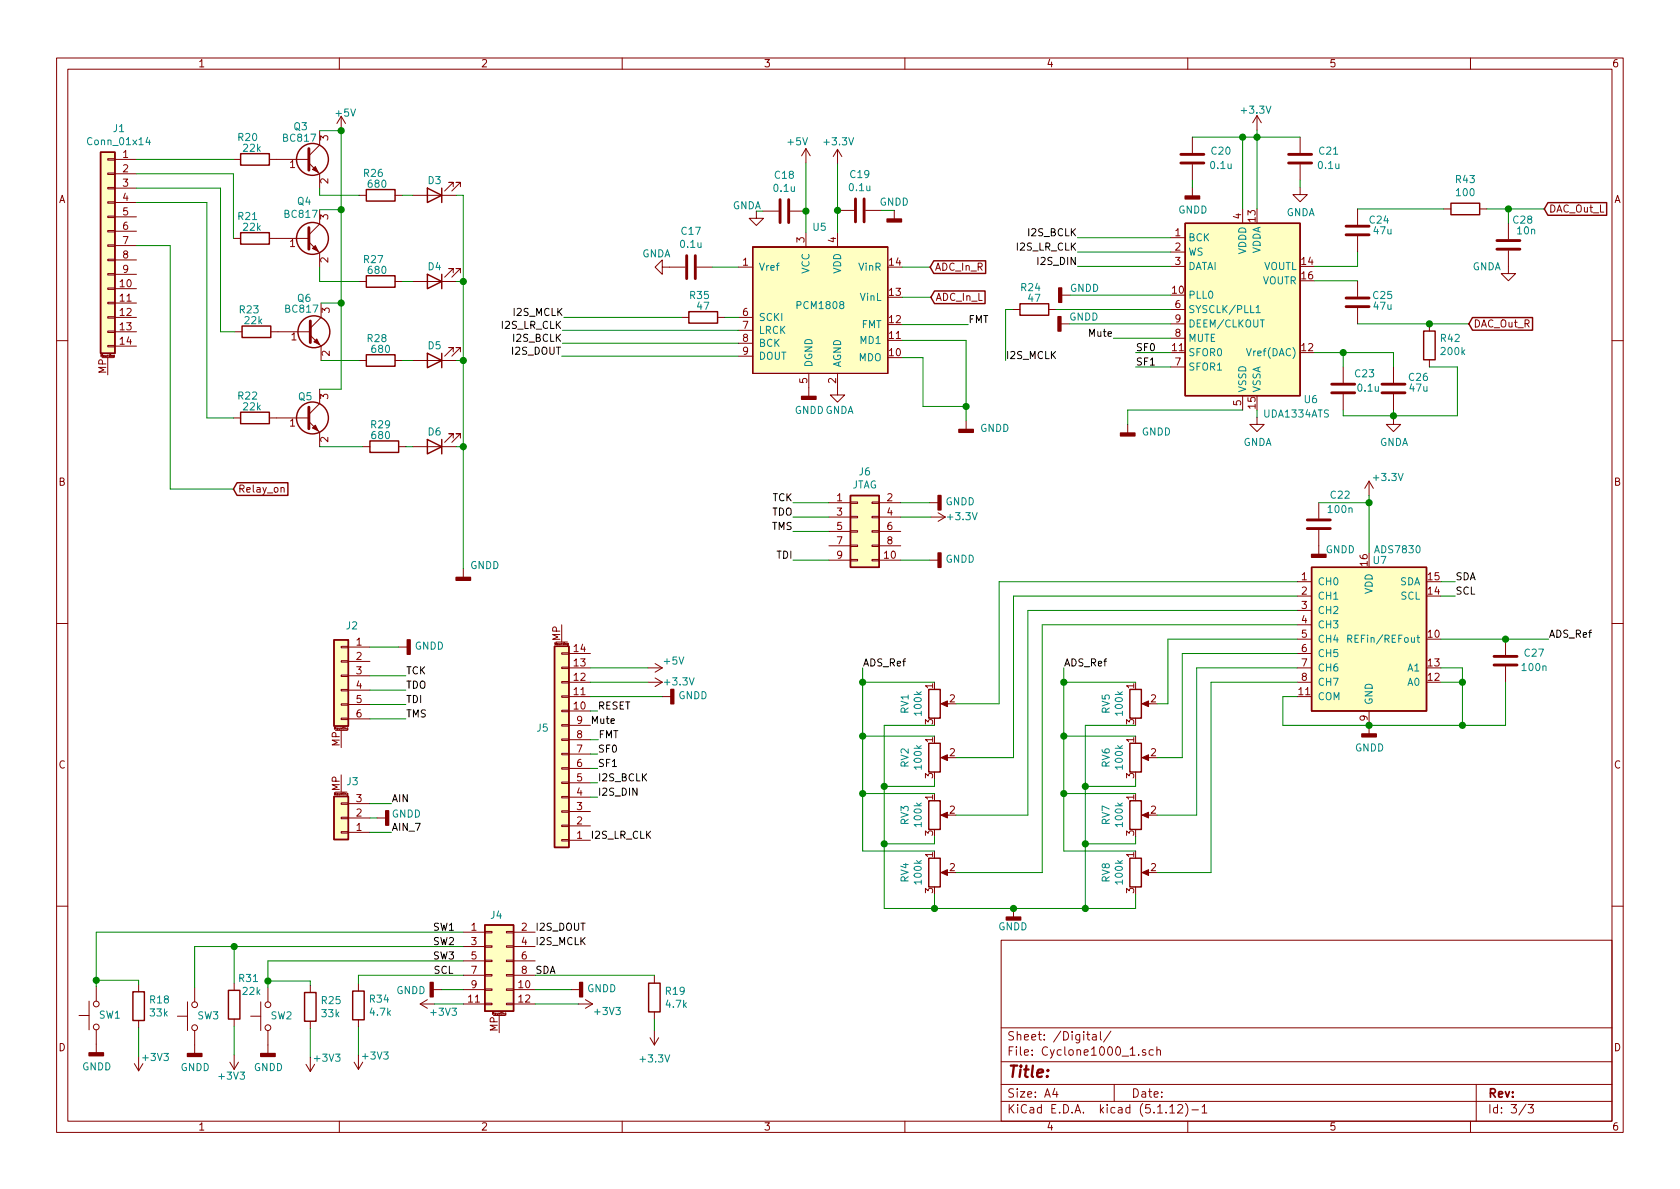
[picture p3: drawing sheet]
<svg xmlns="http://www.w3.org/2000/svg" width="297mm" height="210mm" viewBox="0 0 297 210" stroke-linecap="round" stroke-linejoin="round" font-family="sans-serif">
<g fill="none" stroke="#840000" stroke-width=".18">
<path d="M10 10.3h277v189.9h-277zM12 12.2h273v186.1h-273zM60 10.3v1.9M110 10.3v1.9M160 10.3v1.9M210 10.3v1.9M260 10.3v1.9M19 38.2h1.3v.3h-1.3zM19 35.7h1.3v.2h-1.3zM19 33.1h1.3v.3h-1.3zM19 30.6h1.3v.3h-1.3zM19 28.1h1.3v.2h-1.3z"/>
<path d="M20.3 28.2h3.8M20.3 30.7h3.8M20.3 33.3h3.8M20.3 35.8h3.8M20.3 38.3h3.8M41.3 28.2h1.2M47.6 28.2h7M54.6 28.8l1.9 1.9v2.6M56.5 23.1v2.5l-1.9 2M56.5 37.1v2.5l-1.9 1.9M60.3 20.6l-.7 1.2M60.3 20.6v2.5"/>
<path d="M60.3 20.6l.8 1.2M63.5 34.5h1.3M69.8 34.5h1.3M73 34.5h7.6M80.1 33v-.7h-.7h.7l-1.5 1.5M81.4 33v-.7h-.8h.8l-1.5 1.5M133.7 37.3v1.3h1.3l-1.3 1.3-1.2-1.3h1.2M134.9 37.3h2.8M139.7 37.3h2.8M142.5 26.3l-.8 1.3M142.5 26.3v2.5M142.5 26.3l.8 1.3"/>
<path d="M148.1 26.4l-.8 1.3M148.1 26.4v2.6M148.1 26.4l.7 1.3M148.2 37.2h2.8M153 37.2h2.8M158.1 37.2v1.5M210.8 24.3v2.7M210.8 29.1v2.8M210.8 33.1v1.6M219.7 37v2.5M222.2 20.4l-.7 1.3M222.2 20.4v2.6"/>
<path d="M222.2 20.4l.8 1.3M229.9 33.1v1.3h1.2l-1.2 1.3-1.3-1.3h1.3M229.9 24.3v2.7M229.9 29.1v2.8M240 37v2.7M255.3 37h1.2M261.6 37h1.3M266.7 39.5v2.8M19 58.5h1.3v.3h-1.3zM19 56h1.3v.3h-1.3zM19 53.5h1.3v.2h-1.3zM19 50.9h1.3v.3h-1.3z"/>
<path d="M19 48.4h1.3v.2h-1.3zM19 45.8h1.3v.3h-1.3zM19 43.3h1.3v.3h-1.3zM19 40.8h1.3v.2h-1.3zM20.3 56.1h3.8M20.3 58.7h3.8M20.3 51h3.8M20.3 53.6h3.8M20.3 40.9h3.8M20.3 43.4h3.8M20.3 46h3.8M20.3 48.5h3.8"/>
<path d="M41.3 42.2h1.2M41.5 58.7h1.3M47.6 42.2h7M47.9 58.7h7M54.6 42.8l1.9 1.9v2.5M54.9 59.3l1.9 1.9v2.5M56.8 53.6v2.5l-1.9 1.9M63.5 49.8h1.3M69.8 49.8h1.3M73 49.8h7.6M80.1 48.3v-.8h-.7h.7l-1.5 1.5M81.4 48.3v-.8h-.8h.8l-1.5 1.5"/>
<path d="M117.1 47.2v-1.2l-1.3 1.2 1.3 1.3v-1.3h4.1M120.5 56.1h1.3M123.2 47.2h2.8M126.9 56.1h1.2M130.6 47.2h2.5M130.6 56.1h2.5M130.6 58.4h2.5M133.1 43.7h23.9v22.3h-23.9zM133.1 43.7h23.9zM142.5 41.1v2.6M148.1 41.1v2.6h-15v19.3M157 43.7h.1"/>
<path d="M179.1 54.7h1.2M185.4 54.7h1.3M187.6 57.3h1.5M187.7 52.2h1.5M207 42h2.5M207 44.6h2.5M207 47.1h2.5M207 54.7h2.5M207 59.8h2.5M207 57.3h2.5M240 41.8v2.8M240 49.7v2.7"/>
<path d="M240 54.5v2.8M252.7 57.3v1.2M266.7 44.3v4.1h1.3l-1.3 1.3-1.3-1.3h1.3M10 60.2h2M18 63.2h2.1M19 61.1h1.3v.2h-1.3zM19 63.2v3.1M20.2 62.8v.4h-.1M20.2 62.8l-.2 .1 .1 .2h.1M20.3 61.2h3.8M41.3 73.9h1.2M47.6 73.9h7"/>
<path d="M54.6 74.5l1.9 1.9v2.6M56.5 68.8v2.6l-1.9 1.9M63.5 63.7h1.3M64.1 79h1.3M69.8 63.7h1.3M70.5 79h1.3M73 63.7h7.6M73 79h7.6M80.1 62.2v-.7h-.7h.7l-1.5 1.5M80.1 77.5v-.8h-.7h.7l-1.5 1.5M81.4 62.2v-.7h-.8h.8l-1.5 1.5M81.4 77.5v-.8h-.8h.8l-1.5 1.5"/>
<path d="M130.6 60.7h2.5M130.6 63h2.5M133.1 63v3h9.9v4.1M148.1 66v3.8h1.3l-1.3 1.3-1.3-1.3h1.3M157 63.2v2.8h-14.3M170.8 74.4v1.5M199.4 75.1v1.5M207 64.9h2.5M219.7 70v2.5M222.2 73.8v1.3h1.3l-1.3 1.2-1.2-1.2h1.2M237.5 64.9v2.8M237.5 69.7v2.8"/>
<path d="M246.4 73.8v1.3h1.2l-1.2 1.2-1.3-1.2h1.3M246.4 64.9v2.8M246.4 69.7v2.8M252.7 63.6v1.3M285 60.2h2M49.7 86.3l.2-.1 .3 .1v.7M146.6 99.1h3.8M146.6 91.4h3.8M146.6 88.9h3.8M146.6 94h3.8M146.6 96.5h3.8M150.4 98.9h1.2v.3h-1.2z"/>
<path d="M150.4 96.4h1.2v.2h-1.2zM150.4 93.8h1.2v.3h-1.2zM150.4 91.3h1.2v.3h-1.2zM150.4 88.8h1.2v.2h-1.2zM154.2 98.9h1.2v.3h-1.2zM154.2 96.4h1.2v.2h-1.2zM154.2 93.8h1.2v.3h-1.2zM154.2 91.3h1.2v.3h-1.2zM154.2 88.8h1.2v.2h-1.2zM155.4 99.1h3.9M155.4 91.4h3.9M155.4 88.9h3.9"/>
<path d="M155.4 94h3.9M155.4 96.5h3.9M164.3 99.1h1.6M164.3 88.9h1.6M164.6 91.4h2.5M165.9 90.7l1.2 .7M167.1 91.4l-1.2 .8M233.2 88.9v2.8M233.2 93.7v4.3M242.1 85.1l-.8 1.3M242.1 85.1v2.5M242.1 85.1l.7 1.3"/>
<path d="M10 110.3h2M60.3 119.4h1.3v.2h-1.3zM60.3 116.8h1.3v.3h-1.3zM60.3 114.3h1.3v.2h-1.3zM61.6 114.4h3.8M61.6 117h3.8M61.6 119.5h3.8M70.5 114.4h1.5M81.9 100.6v1.5M98.3 113.5h2M99.3 115.4h1.3v.3h-1.3zM99.3 118h1.3v.2h-1.3z"/>
<path d="M99.3 110.5v3M100.5 114l-.2-.1 .1-.1h.1v.3h-.2M100.6 115.6h3.8M100.6 118.1h3.8M114.6 118.1h2.5M115.8 117.3l1.3 .8M115.8 119.9l1.3 .7M117.1 118.1l-1.3 .8M229.4 102.9h2.5M229.4 105.4h2.5M229.4 107.9h2.5M229.4 110.5h2.5"/>
<path d="M229.4 113h2.5M229.4 115.6h2.5M229.4 118.1h2.5M266.2 113v2.8M266.2 117.9v2.7M285 110.3h2M59.3 129.2h2M60.3 127h1.3v.2h-1.3zM60.3 124.5h1.3v.2h-1.3zM60.3 121.9h1.3v.3h-1.3zM60.3 129.2v3M60.3 137v3.1"/>
<path d="M61.5 128.7v.4h-.2M61.5 128.7l-.2 .1 .1 .2h.1M61.6 122h3.8M61.6 124.6h3.8M61.6 127.1h3.8M99.3 120.5h1.3v.3h-1.3zM99.3 123.1h1.3v.2h-1.3zM99.3 125.6h1.3v.3h-1.3zM99.3 128.1h1.3v.3h-1.3zM99.3 130.7h1.3v.2h-1.3zM99.3 133.2h1.3v.3h-1.3zM99.3 135.8h1.3v.2h-1.3z"/>
<path d="M99.3 138.3h1.3v.3h-1.3zM100.6 120.6h3.8M100.6 123.2h3.8M100.6 125.7h3.8M100.6 138.4h3.8M100.6 135.9h3.8M100.6 133.3h3.8M100.6 130.8h3.8M100.6 128.3h3.8M114.6 120.6h2.5M117.1 120.6l-1.3 .8M117.1 123.2h1.5"/>
<path d="M166.8 124.5h1M166.8 134h1M202.3 124.5h1M202.3 134h1M229.4 120.6h2.5M242.1 125.7v4.1M59.3 140.1h2M60.3 142h1.3v.2h-1.3zM60.3 144.5h1.3v.3h-1.3zM60.3 147.1h1.3v.2h-1.3zM61.5 140.3v.4h-.2M61.5 140.3l-.2 .1 .1 .2h.1"/>
<path d="M61.6 144.6h3.8M61.6 147.2h3.8M61.6 142.1h3.8M66.7 144.6h1.5M99.3 140.8h1.3v.3h-1.3zM99.3 143.4h1.3v.2h-1.3zM99.3 145.9h1.3v.3h-1.3zM99.3 148.5h1.3v.2h-1.3zM100.6 148.6h3.8M100.6 146h3.8M100.6 143.5h3.8M100.6 141h3.8"/>
<path d="M166.8 154.3h1M166.8 144.1h1M202.3 154.3h1M202.3 144.1h1M10 160.2h2M14 179.6h1.7M15.7 177v5.1M17 174.5v2.5M24.5 174.1v1.3M31.4 179.7h1.7M33.1 177.2v5M34.4 174.6v2.6"/>
<path d="M41.4 173.9v1.2M44.3 179.7h1.8M46.1 177.2v5M47.4 174.6v2.6M54.9 174.2v1.3M63.4 174v1.3M74.3 177.5h2.5M74.3 177.5l1.3 .8M75.6 176.8l-1.3 .7M76.6 175h1.5M81.9 175h3.8M81.9 177.5h3.8"/>
<path d="M81.9 164.8h3.8M81.9 167.4h3.8M81.9 169.9h3.8M81.9 172.5h3.8M85.7 177.4h1.3v.3h-1.3zM85.7 174.9h1.3v.2h-1.3zM85.7 172.3h1.3v.3h-1.3zM85.7 169.8h1.3v.2h-1.3zM85.7 167.3h1.3v.2h-1.3zM85.7 164.7h1.3v.3h-1.3zM87.2 179.6h2.1M88.3 179.6v3"/>
<path d="M89.4 179.4l-.1-.1v-.2h.1v.4h-.1M89.5 177.4h1.3v.3h-1.3zM89.5 174.9h1.3v.2h-1.3zM89.5 172.3h1.3v.3h-1.3zM89.5 169.8h1.3v.2h-1.3zM89.5 167.3h1.3v.2h-1.3zM89.5 164.7h1.3v.3h-1.3zM90.8 175h3.8M90.8 177.5h3.8M90.8 164.8h3.8M90.8 167.4h3.8M90.8 169.9h3.8"/>
<path d="M90.8 172.5h3.8M101 175h1.5M102.2 177.5h2.6M103.5 176.8l1.3 .7M104.8 177.5l-1.3 .8M115.7 172.6v1.3M115.7 178.9v1.3M177 166.3h108v32h-108zM179.2 160.6v1.6M285 160.2h2M17 182.1v4.1M23.7 188.1l.8 1.3"/>
<path d="M24.5 180.5v1.2M24.5 186.8v2.6M25.3 188.1l-.8 1.3M34.4 182.2v4.1M40.6 187.8l.8 1.3M41.4 180.2v1.3M41.4 186.6v2.5M42.2 187.8l-.8 1.3M47.4 182.2v4.1M54.1 188.2l.8 1.3M54.9 180.6v1.3M54.9 186.9v2.6"/>
<path d="M55.6 188.2l-.7 1.3M60 198.3v1.9M62.6 187.8l.8 1.3M63.4 180.3v1.3M63.4 186.6v2.5M64.1 187.8l-.7 1.3M110 198.3v1.9M114.9 183.5l.8 1.3M115.7 182.2v2.6M116.5 183.5l-.8 1.3M160 198.3v1.9M177 194.8h108"/>
<path d="M177 191.8h108M177 187.8h108M177 181.8h108M186.5 192.5l-.4 1h1M186.8 193v1M192.1 182.9h.6M192.3 182.4v1.3l.4 .2M193.2 183h.6v.9M193.8 183.3l-.5 .1-.2 .2 .2 .3 .5-.1M194.6 182.4v1.3l.2 .2M196.4 182.3l-1.3 2M197 191.8v3"/>
<path d="M202.5 185.7l-.3-.1-.2 .2 .1 .2 .4 .2v.3h-.5M203.9 185.7l-.4-.1-.3 .3 .1 .6 .2 .1 .4-.1M204.5 185.7l.2-.1 .4 .1 .1 .9M204.5 185.1v1.5M206.8 195.8l.5-.5v1.5M206.8 196.8h.9M208.3 195.5l.2-.2h.3l.2 .2 .1 .3-.9 1h.9M209.6 195.1a1.71 1.71 0 0 1 0 2.3M210 198.3v1.9M210.7 196.3h1.2M212.5 195.8l.5-.5v1.5M212.5 196.8h.9"/>
<path d="M260 198.3v1.9M261 191.8v6.5M269.8 195.2l-1.2 2M270.2 195.3h.9l-.5 .6 .4 .1v.7l-.2 .1-.6-.1"/>
<circle cx="17" cy="177.5" r=".51"/>
<circle cx="34.4" cy="177.7" r=".51"/>
<circle cx="47.4" cy="177.7" r=".51"/>
<circle cx="17" cy="181.6" r=".51"/>
<circle cx="34.4" cy="181.7" r=".51"/>
<circle cx="47.4" cy="181.7" r=".51"/>
</g>
<g fill="#840000" stroke="#840000" stroke-width=".25">
<path d="M165.9 97.8h.5v2.5h-.5z"/>
<path d="M33.1 186.3h2.6v.5h-2.6z"/>
<path d="M46.1 186.3h2.5v.5h-2.5z"/>
<path d="M231.9 98h2.5v.5h-2.5z"/>
<path d="M240.8 129.8h2.5v.5h-2.5z"/>
<path d="M165.9 87.6h.5v2.6h-.5z"/>
<path d="M141.7 70.1h2.6v.5h-2.6z"/>
<path d="M15.7 186.2h2.6v.5h-2.6z"/>
<path d="M209.5 34.7h2.6v.5h-2.6z"/>
<path d="M156.8 38.7h2.6v.5h-2.6z"/>
<path d="M169.5 75.9h2.6v.5h-2.6z"/>
<path d="M177.9 162.2h2.6v.5h-2.6z"/>
<path d="M118.6 121.9h.5v2.6h-.5z"/>
<path d="M68.2 143.4h.5v2.5h-.5z"/>
<path d="M72 113.2h.5v2.5h-.5z"/>
<path d="M76.1 173.7h.5v2.6h-.5z"/>
<path d="M102.5 173.7h.5v2.6h-.5z"/>
<path d="M198.1 76.6h2.6v.5h-2.6z"/>
<path d="M187.2 50.9h.5v2.6h-.5z"/>
<path d="M80.6 102.1h2.6v.5h-2.6z"/>
<path d="M187.1 56h.5v2.5h-.5z"/>
</g>
<g fill="none" stroke="#840000" stroke-width=".25">
<path d="M17.8 26.9h2.5v35.6h-2.5zM42.5 27.2h5.1v2h-5.1zM64.8 33.5h5v2.1h-5zM75.6 33.3l2.5 1.2-2.5 1.3zM78.1 33.3v2.5M209.5 39.5h20.4v30.5h-20.4zM256.5 35.9h5.1v2.1h-5.1zM273.7 35.8h10.4v2.3h-10.4l-.7-1.1zM42.5 41.1h5.1v2.1h-5.1zM42.8 57.7h5.1v2h-5.1zM64.8 48.8h5v2h-5zM75.6 48.5l2.5 1.3-2.5 1.2z"/>
<path d="M78.1 48.5v2.5M121.8 55.1h5.1v2h-5.1zM165.1 46.1h9.2v2.3h-9.2l-.6-1.2zM165.2 51.5h9v2.2h-9l-.6-1.1zM180.3 53.7h5.1v2h-5.1zM251.7 58.5h2v5.1h-2zM260.3 56.2h10.7v2.2h-10.7l-.6-1.1zM42.5 72.9h5.1v2h-5.1zM64.8 62.7h5v2.1h-5zM65.4 78h5.1v2h-5.1zM75.6 62.5l2.5 1.2-2.5 1.3zM75.6 77.7l2.5 1.3-2.5 1.3z"/>
<path d="M78.1 62.5v2.5M78.1 77.7v2.6M41.9 85.4h9v2.2h-9l-.6-1.1zM150.4 87.6h5v12.7h-5zM59.1 113.2h2.5v15.2h-2.5zM98 114.3h2.6v35.6h-2.6zM231.9 100.3h20.3v25.4h-20.3zM164.2 121.9h2v5.1h-2zM164.2 131.4h2v5.1h-2zM199.8 121.9h2v5.1h-2zM199.8 131.4h2v5.1h-2zM59.1 140.8h2.5v7.7h-2.5z"/>
<path d="M164.2 151.8h2v5h-2zM164.2 141.6h2v5.1h-2zM199.8 151.8h2v5h-2zM199.8 141.6h2v5.1h-2zM23.5 175.4h2v5.1h-2zM40.4 175.1h2v5.1h-2zM53.8 175.5h2.1v5.1h-2.1zM62.4 175.3h2v5h-2zM85.7 163.6h5.1v15.2h-5.1zM114.7 173.9h2v5h-2z"/>
<circle cx="55.2" cy="28.2" r="2.82"/>
<circle cx="55.2" cy="42.2" r="2.82"/>
<circle cx="55.5" cy="58.7" r="2.82"/>
<circle cx="55.2" cy="73.9" r="2.82"/>
</g>
<g fill="#840000" stroke="#840000" stroke-width=".18">
<path d="M166.4 154.3l1.1-.5v1z"/>
<path d="M166.4 124.5l1.1-.6v1.1z"/>
<path d="M166.4 134l1.1-.5v1z"/>
<path d="M166.4 144.1l1.1-.5v1z"/>
<path d="M201.9 154.3l1.2-.5v1z"/>
<path d="M201.9 124.5l1.2-.6v1.1z"/>
<path d="M201.9 134l1.2-.5v1z"/>
<path d="M201.9 144.1l1.2-.5v1z"/>
<path d="M148.1 43.7h8.9z"/>
<path d="M157 47.2v16z"/>
<path d="M55.5 60.4l.5-.5 .5 1.1z"/>
<path d="M55.2 75.7l.6-.5 .5 1z"/>
<path d="M55.2 43.9l.6-.5 .5 1z"/>
<path d="M55.2 30l.6-.5 .5 1z"/>
</g>
<g fill="#ffffc2" stroke="#ffffc2" stroke-width=".18">
<path d="M231.9 100.3h20.3v25.4h-20.3z"/>
<path d="M209.5 39.5h20.4v30.5h-20.4z"/>
<path d="M133.1 43.7h23.9v22.3h-23.9z"/>
<path d="M133.1 43.7h23.9z"/>
<path d="M133.1 43.7h9.6z"/>
<path d="M98 114.3h2.6v35.6h-2.6z"/>
<path d="M59.1 140.8h2.5v7.7h-2.5z"/>
<path d="M59.1 113.2h2.5v15.2h-2.5z"/>
<path d="M150.4 87.6h5v12.7h-5z"/>
<path d="M17.8 26.9h2.5v35.6h-2.5z"/>
<path d="M85.7 163.6h5.1v15.2h-5.1z"/>
</g>
<path d="M26.1 24.3l-.3 .9h.8M26.4 24.8v.8M222.1 54.4l.4-.4v1.3M222.1 55.3h.7M222.8 56.6h.7M238.3 113l.6-.1 .1-.5-.2-.1h-.5v1.3M238.6 113l.4 .6" fill="none" stroke="#008484" stroke-width=".18"/>
<g fill="none" stroke="#840000" stroke-width=".51">
<path d="M54.6 26.3v3.8M137.9 35.3v4.1M139.4 35.3v4.1M151.3 35.2v4M152.8 35.2v4M208.8 27.3h4.1M208.8 28.8h4.1M227.8 27.3h4.1M227.8 28.8h4.1M238 40h4.1M54.6 40.3v3.8M54.9 56.8v3.8"/>
<path d="M121.4 45.2v4.1M122.9 45.2v4.1M238 54.2h4.1M238 52.7h4.1M238 41.5h4.1M264.7 44.1h4M264.7 42.5h4M54.6 72v3.8M235.5 67.9h4M235.5 69.5h4M244.3 67.9h4.1M244.3 69.5h4.1"/>
<path d="M231.1 91.9h4.1M231.1 93.5h4.1M264.2 116.1h4M264.2 117.6h4"/>
</g>
<g fill="none" stroke="#008400" stroke-width=".18">
<path d="M24.1 33.3h14.9v25.4h2.5M24.1 35.8h12.5v38.1h4.7M24.1 28.2h17.2M24.1 30.7h17.2v11.5M56.5 23.1h3.8v45.7h-3.8M56.5 33.3v1.2h7M56.5 37.1h3.8M71.1 34.5h1.9M80.6 34.5h1.3v66.1M142.5 28.8v12.3M148.1 29v12.1M148.1 37.2h.1"/>
<path d="M155.8 37.2h2.3M210.8 24.3h19.1M210.8 31.9v1.2M219.7 24.3v12.7M222.2 23v14M229.9 31.9v1.2M240 37h15.3M262.9 37h10.1M266.7 37v2.5M24.1 43.4h6v43.1h11.2M56.5 47.2v2.6h7M56.8 53.6h3.5"/>
<path d="M71.1 49.8h1.9M80.6 49.8h1.3M99.4 58.4h31.2M99.7 56.1h20.8M126 47.2h4.6M128.1 56.1h2.5M159.5 47.2h5M159.5 52.6h5.1M159.5 57.4h11.7M179.1 54.7h-1.3v9M186.7 54.7h20.3M189.1 57.3h17.9"/>
<path d="M189.2 52.2h17.8M190.5 44.6h16.5M190.5 47.1h16.5M190.5 42h16.5M196.8 59.8h10.2M232.4 49.7h7.6M240 57.3h19.7M240 44.6v2.5h-7.6M56.5 79h7.6M56.8 63.7h6.7M71.1 63.7h1.9M71.8 79h1.2"/>
<path d="M80.6 79h1.3M80.6 63.7h1.3M99.3 63h31.3M99.4 60.7h31.2M159.5 60.2h11.3v14.2M159.5 63.2h3.7v8.7h7.6M200.8 64.9h6.2M200.8 62.4h6.2M219.7 72.5h-20.3v2.6M222.2 72.5v1.3M232.4 62.4h14v2.5M237.5 62.4v2.5"/>
<path d="M246.4 72.5v1.3M252.7 64.9h5v8.6h-20.2v-1M140.2 88.9h6.4M140.2 91.4h6.4M140.2 94h6.4M140.2 99.1h6.4M159.3 88.9h5M159.3 91.4h5.3M159.3 99.1h5M233.2 88.9h8.9M242.1 87.6v10.2M65.4 119.5h6.4"/>
<path d="M65.4 114.4h5.1M104.4 118.1h10.2M152.5 118.1v32.4h12.7M188.1 118.1v32.4h12.7M229.4 118.1h-17.8v26h-7M229.4 105.4h-50.2v28.6h-10.2M229.4 113h-22.9v11.5h-1.9M229.4 115.6h-20.4v18.4h-4.4M229.4 110.5h-45.1v43.8h-15.3M229.4 107.9h-47.7v36.2h-12.7M229.4 102.9h-52.7v21.6h-7.7M254.8 118.1h3.8v10.2"/>
<path d="M254.8 105.4h2.5M254.8 113h19M254.8 102.9h2.5M65.4 127.1h6.4M65.4 122h6.4M65.4 124.6h6.4M104.4 120.6h10.2M104.4 125.7h1.3M104.4 135.9h1.3M104.4 133.3h1.3M104.4 123.2h12.7M104.4 138.4h1.3"/>
<path d="M104.4 130.8h1.4M152.5 120.6h12.7M152.5 130.2h12.7M165.2 128.3h-8.9v32.3h44.5v-2.5M165.2 137.8v1.3h-8.9M188.1 120.6h12.7M188.1 130.2h12.7M200.8 128.3h-8.9v32.3M200.8 137.8v1.3h-8.9M229.4 120.6h-15.3v33.7h-9.5M254.8 120.6h3.8M266.2 120.6v7.7h-39.4v-5.1h2.6"/>
<path d="M65.4 144.6h1.3M65.4 147.2h3.8M65.4 142.1h3.8M104.4 141h1.3M152.5 140.3h12.7M165.2 147.9v1.3h-8.9M165.2 158.1v2.5M188.1 140.3h12.7M200.8 147.9v1.3h-8.9M17 173.3h7.5v.8M41.4 167.4v6.5M47.4 173.5h7.5v.7"/>
<path d="M76.8 177.5h5.1M78.1 175h3.8M81.9 172.5h-18.5v1.5M81.9 167.4h-47.5v7.2M81.9 164.8h-64.9v9.7M81.9 169.9h-34.5v4.7M94.6 172.5h21.1v.1M94.6 177.5h7.6M94.6 175h6.4M24.5 181.7v5.1M41.4 181.5v5.1M54.9 181.9v5"/>
<path d="M63.4 181.6v5M115.7 180.2v2"/>
</g>
<g fill="#008400" stroke="#008400" stroke-width=".25">
<circle cx="188.1" cy="140.3" r=".51"/>
<circle cx="242.1" cy="128.3" r=".51"/>
<circle cx="81.9" cy="49.8" r=".51"/>
<circle cx="81.9" cy="63.7" r=".51"/>
<circle cx="246.4" cy="73.5" r=".51"/>
<circle cx="152.5" cy="130.2" r=".51"/>
<circle cx="60.3" cy="23.1" r=".51"/>
<circle cx="152.5" cy="120.6" r=".51"/>
<circle cx="60.3" cy="37.1" r=".51"/>
<circle cx="156.3" cy="149.2" r=".51"/>
<circle cx="258.6" cy="128.3" r=".51"/>
<circle cx="242.1" cy="88.9" r=".51"/>
<circle cx="188.1" cy="120.6" r=".51"/>
<circle cx="152.5" cy="140.3" r=".51"/>
<circle cx="191.9" cy="160.6" r=".51"/>
<circle cx="191.9" cy="149.2" r=".51"/>
<circle cx="165.2" cy="160.6" r=".51"/>
<circle cx="47.4" cy="173.5" r=".51"/>
<circle cx="179.2" cy="160.6" r=".51"/>
<circle cx="142.5" cy="37.3" r=".51"/>
<circle cx="17" cy="173.3" r=".51"/>
<circle cx="191.9" cy="139.1" r=".51"/>
<circle cx="252.7" cy="57.3" r=".51"/>
<circle cx="60.3" cy="53.6" r=".51"/>
<circle cx="81.9" cy="79" r=".51"/>
<circle cx="41.4" cy="167.4" r=".51"/>
<circle cx="266.7" cy="37" r=".51"/>
<circle cx="148.1" cy="37.2" r=".51"/>
<circle cx="156.3" cy="139.1" r=".51"/>
<circle cx="266.2" cy="113" r=".51"/>
<circle cx="170.8" cy="71.9" r=".51"/>
<circle cx="237.5" cy="62.4" r=".51"/>
<circle cx="188.1" cy="130.2" r=".51"/>
<circle cx="222.3" cy="24.3" r=".51"/>
<circle cx="219.7" cy="24.3" r=".51"/>
<circle cx="258.6" cy="120.6" r=".51"/>
</g>
<text font-size="2.8" fill="#840000" x="178" y="190.5">Title:</text>
<g font-size="2.1" fill="#840000">
<text x="178" y="184">Sheet: /Digital/</text>
<text x="178" y="186.7">File: Cyclone1000_1.sch</text>
<text x="178" y="196.9">KiCad E.D.A. kicad (5.1.12)-1</text>
<text x="178" y="194.1">Size: A4</text>
<text x="200" y="194.1">Date:</text>
<text x="263" y="194.1">Rev:</text>
<text x="263" y="196.9">Id: 3/3</text>
</g>
<g font-size="1.8" fill="#840000">
<text x="35" y="11.9">1</text>
<text x="85" y="11.9">2</text>
<text x="135" y="11.9">3</text>
<text x="185" y="11.9">4</text>
<text x="235" y="11.9">5</text>
<text x="285" y="11.9">6</text>
<text x="21.7" y="27.9">1</text>
<text x="51.3" y="29.7">1</text>
<text x="58" y="24.9" transform="rotate(-90 58 24.9)">3</text>
<text x="10.4" y="35.9">A</text>
<text x="21.7" y="30.5">2</text>
<text x="21.7" y="33">3</text>
<text x="21.7" y="35.6">4</text>
<text x="58" y="32.5" transform="rotate(-90 58 32.5)">2</text>
<text x="285.4" y="35.9">A</text>
<text x="21.7" y="38.1">5</text>
<text x="21.7" y="40.6">6</text>
<text x="58" y="38.8" transform="rotate(-90 58 38.8)">3</text>
<text x="207.8" y="41.8">1</text>
<text x="219.5" y="38.7" transform="rotate(-90 219.5 38.7)">4</text>
<text x="222" y="39.2" transform="rotate(-90 222 39.2)">13</text>
<text x="273.8" y="37.6">DAC_Out_L</text>
<text x="21.7" y="43.2">7</text>
<text x="21.7" y="45.7">8</text>
<text x="51.3" y="43.7">1</text>
<text x="58" y="46.5" transform="rotate(-90 58 46.5)">2</text>
<text x="131.3" y="47">1</text>
<text x="142.2" y="42.9" transform="rotate(-90 142.2 42.9)">3</text>
<text x="147.8" y="42.9" transform="rotate(-90 147.8 42.9)">4</text>
<text x="157.3" y="47">14</text>
<text x="165.3" y="47.9">ADC_In_R</text>
<text x="207.8" y="44.3">2</text>
<text x="207.8" y="46.9">3</text>
<text x="230.2" y="46.9">14</text>
<text x="21.3" y="50.8">10</text>
<text x="21.3" y="53.3">11</text>
<text x="21.7" y="48.3">9</text>
<text x="157.3" y="52.3">13</text>
<text x="165.4" y="53.2">ADC_In_L</text>
<text x="207.3" y="51.9">10</text>
<text x="230.2" y="49.4">16</text>
<text x="21.3" y="55.9">12</text>
<text x="21.3" y="58.4">13</text>
<text x="58.3" y="55.3" transform="rotate(-90 58.3 55.3)">3</text>
<text x="131.3" y="55.9">6</text>
<text x="131.3" y="58.2">7</text>
<text x="157.3" y="59.9">11</text>
<text x="157.3" y="57.1">12</text>
<text x="207.8" y="54.5">6</text>
<text x="207.8" y="59.6">8</text>
<text x="207.8" y="57">9</text>
<text x="260.5" y="57.9">DAC_Out_R</text>
<text x="21.3" y="61">14</text>
<text x="51.5" y="60.2">1</text>
<text x="58.3" y="63" transform="rotate(-90 58.3 63)">2</text>
<text x="131.3" y="60.4">8</text>
<text x="131.3" y="62.7">9</text>
<text x="157.3" y="63">10</text>
<text x="207.3" y="62.1">11</text>
<text x="207.8" y="64.6">7</text>
<text x="230.2" y="62.1">12</text>
<text x="18.8" y="66.1" transform="rotate(-90 18.8 66.1)">MP</text>
<text x="58" y="70.6" transform="rotate(-90 58 70.6)">3</text>
<text x="142.7" y="67.8" transform="rotate(-90 142.7 67.8)">5</text>
<text x="147.8" y="67.8" transform="rotate(-90 147.8 67.8)">2</text>
<text x="219.5" y="71.7" transform="rotate(-90 219.5 71.7)">5</text>
<text x="51.3" y="75.4">1</text>
<text x="222" y="72.2" transform="rotate(-90 222 72.2)">15</text>
<text x="58" y="78.2" transform="rotate(-90 58 78.2)">2</text>
<text x="10.4" y="85.9">B</text>
<text x="42.1" y="87.1">Relay_on</text>
<text x="148" y="88.6">1</text>
<text x="156.9" y="88.6">2</text>
<text x="285.4" y="85.9">B</text>
<text x="148" y="91.2">3</text>
<text x="148" y="93.7">5</text>
<text x="156.9" y="91.2">4</text>
<text x="156.9" y="93.7">6</text>
<text x="148" y="96.3">7</text>
<text x="148" y="98.8">9</text>
<text x="156.4" y="98.8">10</text>
<text x="156.9" y="96.3">8</text>
<text x="241.8" y="100" transform="rotate(-90 241.8 100)">16</text>
<text x="230.1" y="102.6">1</text>
<text x="230.1" y="105.2">2</text>
<text x="230.1" y="107.7">3</text>
<text x="252.5" y="105.2">14</text>
<text x="252.5" y="102.6">15</text>
<text x="99.1" y="113.3" transform="rotate(-90 99.1 113.3)">MP</text>
<text x="230.1" y="110.2">4</text>
<text x="230.1" y="112.8">5</text>
<text x="252.5" y="112.8">10</text>
<text x="63" y="114.2">1</text>
<text x="63" y="116.7">2</text>
<text x="63" y="119.2">3</text>
<text x="101.5" y="117.9">13</text>
<text x="101.5" y="115.3">14</text>
<text x="230.1" y="115.3">6</text>
<text x="230.1" y="117.9">7</text>
<text x="252.5" y="117.9">13</text>
<text x="63" y="121.8">4</text>
<text x="63" y="124.3">5</text>
<text x="101.5" y="125.5">10</text>
<text x="101.5" y="122.9">11</text>
<text x="101.5" y="120.4">12</text>
<text x="165" y="121.8" transform="rotate(-90 165 121.8)">1</text>
<text x="167.9" y="124.2">2</text>
<text x="200.5" y="121.8" transform="rotate(-90 200.5 121.8)">1</text>
<text x="203.5" y="124.2">2</text>
<text x="229.7" y="122.9">11</text>
<text x="230.1" y="120.4">8</text>
<text x="252.5" y="120.4">12</text>
<text x="60.1" y="132" transform="rotate(-90 60.1 132)">MP</text>
<text x="63" y="126.9">6</text>
<text x="102" y="130.6">8</text>
<text x="102" y="128">9</text>
<text x="165" y="131.3" transform="rotate(-90 165 131.3)">1</text>
<text x="165" y="128.1" transform="rotate(-90 165 128.1)">3</text>
<text x="200.5" y="131.3" transform="rotate(-90 200.5 131.3)">1</text>
<text x="200.5" y="128.1" transform="rotate(-90 200.5 128.1)">3</text>
<text x="241.8" y="127.5" transform="rotate(-90 241.8 127.5)">9</text>
<text x="10.4" y="135.9">C</text>
<text x="102" y="135.6">6</text>
<text x="102" y="133.1">7</text>
<text x="165" y="137.6" transform="rotate(-90 165 137.6)">3</text>
<text x="167.9" y="133.7">2</text>
<text x="200.5" y="137.6" transform="rotate(-90 200.5 137.6)">3</text>
<text x="203.5" y="133.7">2</text>
<text x="285.4" y="135.9">C</text>
<text x="60.1" y="139.9" transform="rotate(-90 60.1 139.9)">MP</text>
<text x="63" y="141.9">3</text>
<text x="102" y="143.3">3</text>
<text x="102" y="140.7">4</text>
<text x="102" y="138.2">5</text>
<text x="165" y="141.4" transform="rotate(-90 165 141.4)">1</text>
<text x="167.9" y="143.9">2</text>
<text x="200.5" y="141.4" transform="rotate(-90 200.5 141.4)">1</text>
<text x="203.5" y="143.9">2</text>
<text x="63" y="146.9">1</text>
<text x="63" y="144.4">2</text>
<text x="102" y="148.3">1</text>
<text x="102" y="145.8">2</text>
<text x="165" y="147.8" transform="rotate(-90 165 147.8)">3</text>
<text x="200.5" y="147.8" transform="rotate(-90 200.5 147.8)">3</text>
<text x="165" y="151.6" transform="rotate(-90 165 151.6)">1</text>
<text x="167.9" y="154">2</text>
<text x="200.5" y="151.6" transform="rotate(-90 200.5 151.6)">1</text>
<text x="203.5" y="154">2</text>
<text x="165" y="158" transform="rotate(-90 165 158)">3</text>
<text x="200.5" y="158" transform="rotate(-90 200.5 158)">3</text>
<text x="83.3" y="164.6">1</text>
<text x="83.3" y="167.1">3</text>
<text x="92.2" y="164.6">2</text>
<text x="92.2" y="167.1">4</text>
<text x="83.3" y="169.7">5</text>
<text x="83.3" y="172.2">7</text>
<text x="92.2" y="169.7">6</text>
<text x="92.2" y="172.2">8</text>
<text x="82.9" y="177.3">11</text>
<text x="83.3" y="174.7">9</text>
<text x="91.7" y="174.7">10</text>
<text x="91.7" y="177.3">12</text>
<text x="10.4" y="185.9">D</text>
<text x="88" y="182.4" transform="rotate(-90 88 182.4)">MP</text>
<text x="285.4" y="185.9">D</text>
<text x="35" y="199.9">1</text>
<text x="85" y="199.9">2</text>
<text x="135" y="199.9">3</text>
<text x="185" y="199.9">4</text>
<text x="235" y="199.9">5</text>
<text x="285" y="199.9">6</text>
</g>
<g font-size="1.8" fill="#008484">
<text x="20.1" y="23.4">J1</text>
<text x="52" y="23">Q3</text>
<text x="59.5" y="20.6">+5V</text>
<text x="219.7" y="20.1">+3.3V</text>
<text x="15.8" y="25.7">Conn_01x14</text>
<text x="42.2" y="24.9">R20</text>
<text x="43.1" y="26.8">22k</text>
<text x="50.2" y="25.1">BC817</text>
<text x="139.4" y="25.7">+5V</text>
<text x="145.9" y="25.7">+3.3V</text>
<text x="214.1" y="29.9">0.1u</text>
<text x="214.2" y="27.4">C20</text>
<text x="233.2" y="29.9">0.1u</text>
<text x="233.3" y="27.4">C21</text>
<text x="64.4" y="31.3">R26</text>
<text x="65.2" y="33.2">680</text>
<text x="75.7" y="32.6">D3</text>
<text x="136.9" y="33.9">0.1u</text>
<text x="137.1" y="31.6">C18</text>
<text x="150.3" y="33.8">0.1u</text>
<text x="150.4" y="31.5">C19</text>
<text x="257.5" y="32.4">R43</text>
<text x="257.6" y="34.7">100</text>
<text x="42.2" y="38.9">R21</text>
<text x="43.1" y="40.8">22k</text>
<text x="50.4" y="38.5">BC817</text>
<text x="52.6" y="36.2">Q4</text>
<text x="120.5" y="41.5">C17</text>
<text x="143.8" y="40.8">U5</text>
<text x="155.5" y="36.4">GNDD</text>
<text x="208.3" y="37.8">GNDD</text>
<text x="227.4" y="38.2">GNDA</text>
<text x="242.2" y="39.5">C24</text>
<text x="243" y="41.4">47u</text>
<text x="267.6" y="39.5">C28</text>
<text x="268.4" y="41.4">10n</text>
<text x="64.4" y="46.5">R27</text>
<text x="75.7" y="47.8">D4</text>
<text x="113.5" y="45.5">GNDA</text>
<text x="120.4" y="43.8">0.1u</text>
<text x="134.1" y="47.9">Vref</text>
<text x="151.9" y="47.9">VinR</text>
<text x="210.1" y="42.7">BCK</text>
<text x="210.1" y="45.2">WS</text>
<text x="210.1" y="47.7">DATAI</text>
<text x="220.3" y="45" transform="rotate(-90 220.3 45)">VDDD</text>
<text x="222.9" y="45" transform="rotate(-90 222.9 45)">VDDA</text>
<text x="223.4" y="47.7">VOUTL</text>
<text x="260.3" y="47.8">GNDA</text>
<text x="52.6" y="53.4">Q6</text>
<text x="65.2" y="48.4">680</text>
<text x="122" y="52.9">R35</text>
<text x="143.1" y="48.4" transform="rotate(-90 143.1 48.4)">VCC</text>
<text x="148.7" y="48.4" transform="rotate(-90 148.7 48.4)">VDD</text>
<text x="152.1" y="53.2">VinL</text>
<text x="180.6" y="51.5">R24</text>
<text x="181.9" y="53.4">47</text>
<text x="189.2" y="51.6">GNDD</text>
<text x="210.1" y="52.8">PLL0</text>
<text x="223.2" y="50.3">VOUTR</text>
<text x="242.8" y="52.9">C25</text>
<text x="42.4" y="55.4">R23</text>
<text x="43.3" y="57.3">22k</text>
<text x="50.6" y="55.3">BC817</text>
<text x="123.3" y="54.8">47</text>
<text x="134.1" y="56.8">SCKI</text>
<text x="134.1" y="59">LRCK</text>
<text x="141.1" y="54.7">PCM1808</text>
<text x="152.3" y="58">FMT</text>
<text x="189.1" y="56.7">GNDD</text>
<text x="210.1" y="55.4">SYSCLK/PLL1</text>
<text x="210.1" y="57.9">DEEM/CLKOUT</text>
<text x="243" y="54.8">47u</text>
<text x="65" y="60.5">R28</text>
<text x="65.8" y="62.4">680</text>
<text x="75.7" y="61.8">D5</text>
<text x="134.1" y="61.3">BCK</text>
<text x="134.1" y="63.6">DOUT</text>
<text x="143.6" y="65" transform="rotate(-90 143.6 65)">DGND</text>
<text x="148.7" y="65" transform="rotate(-90 148.7 65)">AGND</text>
<text x="151.8" y="63.9">MDO</text>
<text x="152.2" y="60.8">MD1</text>
<text x="210.1" y="63">SFOR0</text>
<text x="210.1" y="65.5">SFOR1</text>
<text x="210.1" y="60.4">MUTE</text>
<text x="220.9" y="63">Vref(DAC)</text>
<text x="254.8" y="60.5">R42</text>
<text x="254.9" y="62.8">200k</text>
<text x="42.2" y="70.7">R22</text>
<text x="52.8" y="70.8">Q5</text>
<text x="220.3" y="69.5" transform="rotate(-90 220.3 69.5)">VSSD</text>
<text x="222.9" y="69.5" transform="rotate(-90 222.9 69.5)">VSSA</text>
<text x="230.7" y="71.3">U6</text>
<text x="239.6" y="66.7">C23</text>
<text x="240.2" y="69.3">0.1u</text>
<text x="249.2" y="67.4">C26</text>
<text x="249.3" y="69.3">47u</text>
<text x="43.1" y="72.6">22k</text>
<text x="65.7" y="75.7">R29</text>
<text x="65.8" y="77.6">680</text>
<text x="75.7" y="77">D6</text>
<text x="140.5" y="73.2">GNDDGNDA</text>
<text x="173.3" y="76.4">GNDD</text>
<text x="201.9" y="77">GNDD</text>
<text x="223.6" y="73.8">UDA1334ATS</text>
<text x="219.8" y="78.9">GNDA</text>
<text x="243.9" y="78.9">GNDA</text>
<text x="150.5" y="86.4">JTAG</text>
<text x="151.9" y="84.1">J6</text>
<text x="167.2" y="89.4">GNDD</text>
<text x="235.3" y="88.2">C22</text>
<text x="243" y="85.1">+3.3V</text>
<text x="167.7" y="92">+3.3V</text>
<text x="235" y="90.7">100n</text>
<text x="83.1" y="100.6">GNDD</text>
<text x="167.2" y="99.5">GNDD</text>
<text x="234.4" y="97.8">GNDD</text>
<text x="242.8" y="99.7">U7</text>
<text x="243.3" y="97.8">ADS7830</text>
<text x="232.9" y="103.5">CH0</text>
<text x="232.9" y="106">CH1</text>
<text x="242.7" y="105.1" transform="rotate(-90 242.7 105.1)">VDD</text>
<text x="247.5" y="103.5">SDA</text>
<text x="247.7" y="106">SCL</text>
<text x="61.3" y="111.3">J2</text>
<text x="232.9" y="108.6">CH2</text>
<text x="232.9" y="111.1">CH3</text>
<text x="232.9" y="113.7">CH4</text>
<text x="239.3" y="113.7">REFin/REFout</text>
<text x="73.3" y="114.9">GNDD</text>
<text x="117.5" y="117.5">+5V</text>
<text x="232.9" y="116.2">CH5</text>
<text x="232.9" y="118.7">CH6</text>
<text x="248.9" y="118.7">A1</text>
<text x="269.3" y="118.7">100n</text>
<text x="269.6" y="116.1">C27</text>
<text x="117.7" y="121.2">+3.3V</text>
<text x="119.9" y="123.6">GNDD</text>
<text x="232.9" y="123.8">COM</text>
<text x="232.9" y="121.3">CH7</text>
<text x="242.7" y="124.7" transform="rotate(-90 242.7 124.7)">GND</text>
<text x="248.9" y="121.3">A0</text>
<text x="95" y="129.4">J5</text>
<text x="160.7" y="126.2" transform="rotate(-90 160.7 126.2)">RV1</text>
<text x="163" y="126.4" transform="rotate(-90 163 126.4)">100k</text>
<text x="196.2" y="126.2" transform="rotate(-90 196.2 126.2)">RV5</text>
<text x="198.5" y="126.4" transform="rotate(-90 198.5 126.4)">100k</text>
<text x="160.7" y="135.7" transform="rotate(-90 160.7 135.7)">RV2</text>
<text x="163" y="135.9" transform="rotate(-90 163 135.9)">100k</text>
<text x="196.2" y="135.7" transform="rotate(-90 196.2 135.7)">RV6</text>
<text x="198.5" y="135.9" transform="rotate(-90 198.5 135.9)">100k</text>
<text x="239.6" y="132.9">GNDD</text>
<text x="61.4" y="138.9">J3</text>
<text x="69.3" y="144.6">GNDD</text>
<text x="160.7" y="145.8" transform="rotate(-90 160.7 145.8)">RV3</text>
<text x="163" y="146.1" transform="rotate(-90 163 146.1)">100k</text>
<text x="196.2" y="145.8" transform="rotate(-90 196.2 145.8)">RV7</text>
<text x="198.5" y="146.1" transform="rotate(-90 198.5 146.1)">100k</text>
<text x="160.7" y="156" transform="rotate(-90 160.7 156)">RV4</text>
<text x="163" y="156.2" transform="rotate(-90 163 156.2)">100k</text>
<text x="196.2" y="156" transform="rotate(-90 196.2 156)">RV8</text>
<text x="198.5" y="156.2" transform="rotate(-90 198.5 156.2)">100k</text>
<text x="86.8" y="162.5">J4</text>
<text x="176.5" y="164.5">GNDD</text>
<text x="42.3" y="173.7">R31</text>
<text x="26.6" y="177.4">R18</text>
<text x="26.6" y="179.8">33k</text>
<text x="43" y="175.9">22k</text>
<text x="56.9" y="177.6">R25</text>
<text x="57" y="179.9">33k</text>
<text x="65.4" y="177.3">R34</text>
<text x="65.5" y="179.6">4.7k</text>
<text x="70.1" y="175.8">GNDD</text>
<text x="76.3" y="179.6">+3V3</text>
<text x="103.8" y="175.5">GNDD</text>
<text x="105.3" y="179.5">+3V3</text>
<text x="117.8" y="175.9">R19</text>
<text x="117.9" y="178.2">4.7k</text>
<text x="17.5" y="180.1">SW1</text>
<text x="34.9" y="180.3">SW3</text>
<text x="47.9" y="180.3">SW2</text>
<text x="14.5" y="189.3">GNDD</text>
<text x="25.4" y="187.6">+3V3</text>
<text x="31.9" y="189.4">GNDD</text>
<text x="38.9" y="190.9">+3V3</text>
<text x="44.9" y="189.4">GNDD</text>
<text x="55.8" y="187.8">+3V3</text>
<text x="64.3" y="187.4">+3V3</text>
<text x="113.4" y="187.9">+3.3V</text>
</g>
<text font-size="1.8" fill="#008400" x="129.5" y="37">GNDA</text>
<g font-size="1.8">
<text x="181.9" y="41.8">I2S_BCLK</text>
<text x="179.9" y="44.3">I2S_LR_CLK</text>
<text x="183.8" y="46.9">I2S_DIN</text>
<text x="88.8" y="58.2">I2S_LR_CLK</text>
<text x="91" y="55.9">I2S_MCLK</text>
<text x="171.2" y="57.1">FMT</text>
<text x="192.7" y="59.6">Mute</text>
<text x="90.7" y="62.7">I2S_DOUT</text>
<text x="90.9" y="60.4">I2S_BCLK</text>
<text x="177.8" y="63.5">I2S_MCLK</text>
<text x="200.8" y="64.6">SF1</text>
<text x="200.8" y="62.1">SF0</text>
<text x="136.6" y="88.6">TCK</text>
<text x="136.5" y="91.2">TDO</text>
<text x="136.5" y="93.7">TMS</text>
<text x="137.4" y="98.8">TDI</text>
<text x="257.3" y="102.6">SDA</text>
<text x="257.3" y="105.2">SCL</text>
<text x="273.8" y="112.8">ADS_Ref</text>
<text x="71.8" y="119.2">TCK</text>
<text x="152.5" y="117.9">ADS_Ref</text>
<text x="188.1" y="117.9">ADS_Ref</text>
<text x="71.8" y="124.3">TDI</text>
<text x="71.8" y="121.8">TDO</text>
<text x="105.7" y="125.5">RESET</text>
<text x="71.8" y="126.9">TMS</text>
<text x="104.4" y="128">Mute</text>
<text x="105.8" y="130.6">FMT</text>
<text x="105.7" y="135.6">SF1</text>
<text x="105.7" y="133.1">SF0</text>
<text x="69.2" y="141.9">AIN</text>
<text x="105.7" y="140.7">I2S_DIN</text>
<text x="105.7" y="138.2">I2S_BCLK</text>
<text x="69.2" y="146.9">AIN_7</text>
<text x="104.4" y="148.3">I2S_LR_CLK</text>
<text x="76.7" y="164.6">SW1</text>
<text x="76.7" y="167.1">SW2</text>
<text x="94.6" y="164.6">I2S_DOUT</text>
<text x="94.6" y="167.1">I2S_MCLK</text>
<text x="76.7" y="169.7">SW3</text>
<text x="76.7" y="172.2">SCL</text>
<text x="94.6" y="172.2">SDA</text>
</g>
<g font-size=".5" fill="#840000">
<text x="17.9" y="63.1">Mounting</text>
<text x="98.1" y="114">Mounting</text>
<text x="59.1" y="129">Mounting</text>
<text x="59.1" y="140.6">Mounting</text>
<text x="87.1" y="179.4">Mounting</text>
</g>
</svg>
